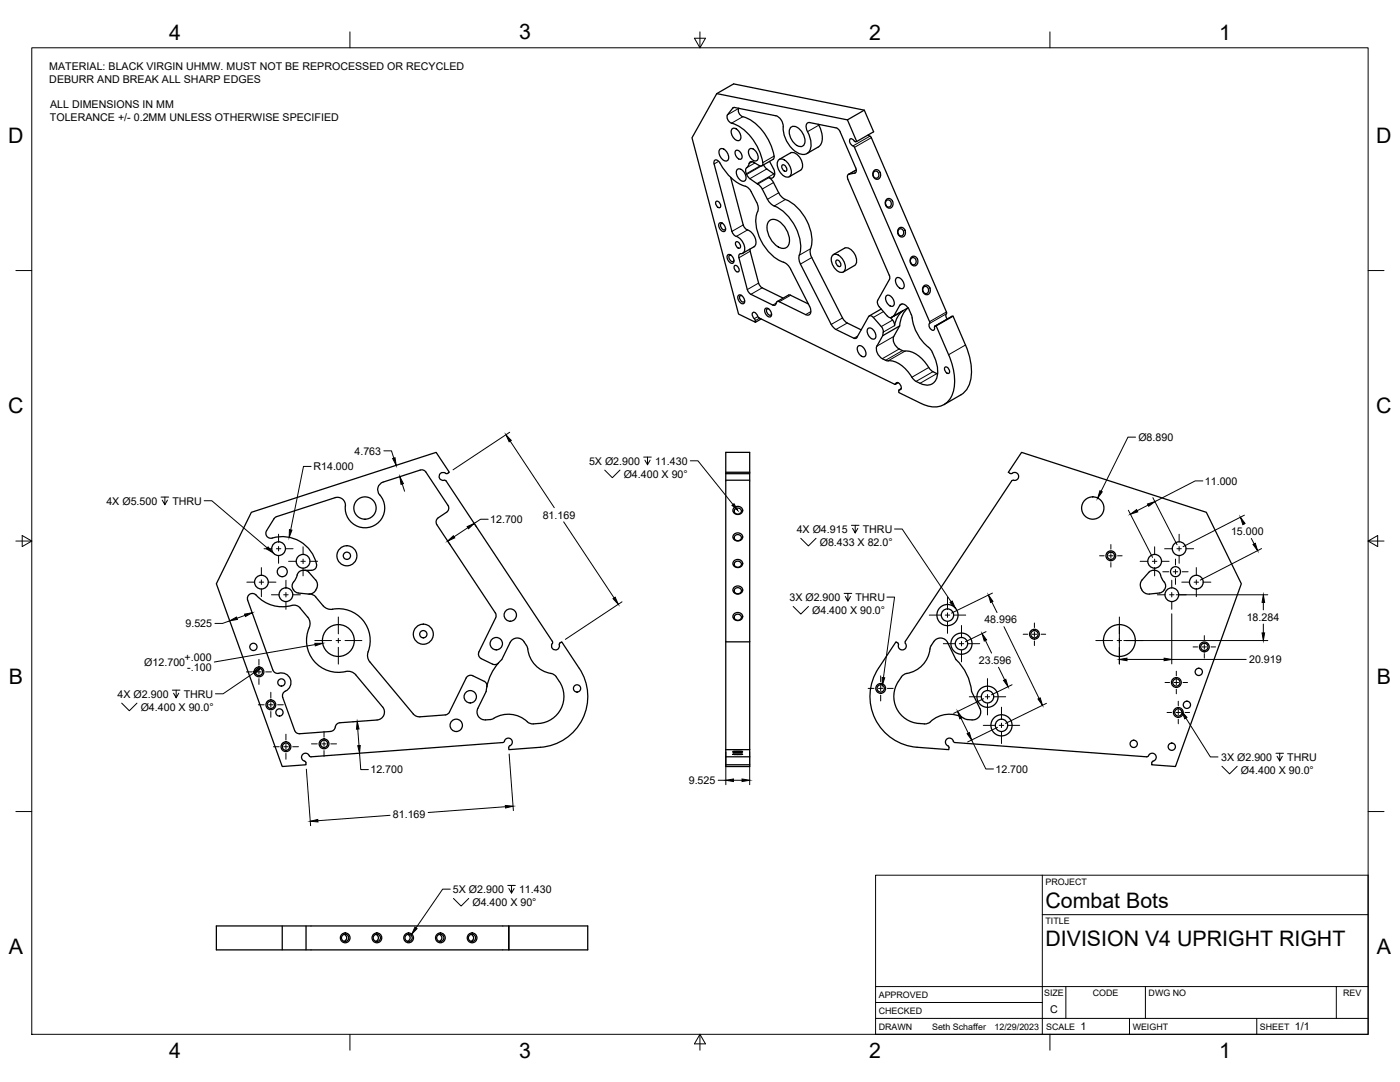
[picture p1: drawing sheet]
<svg xmlns="http://www.w3.org/2000/svg" width="559mm" height="432mm" viewBox="0 0 559 432" stroke-linecap="round" stroke-linejoin="round" font-family="sans-serif">
<!-- layer: Visible -->
<g fill="none" stroke="#000" stroke-width=".51">
<path d="M286.1 37.4l6.7-3.9 52.2 10.5 3.7 8.6-6.8 3.9M287.2 59.7a2.21 2.21 0 0 1 3.2 1.5l.4 1.1a1.36 1.36 0 0 1-.5 1.8 1.36 1.36 0 0 1-1.8-.4 3.6 3.6 0 0 1-1.3-4zM292.1 51.6a2.21 2.21 0 0 1 3.2 1.5l.4 1.1a1.36 1.36 0 0 1-.5 1.8 1.36 1.36 0 0 1-1.9-.4 3.6 3.6 0 0 1-1.2-4zM294.9 43.2a2.74 2.74 0 0 0 2.4 3.6 20.5 20.5 0 0 1 11.6 16.3l-.3 .5-4.5 2.6M294.9 43.2h.1M299 59.7a2.21 2.21 0 0 1 3.2 1.5l.4 1.1a1.36 1.36 0 0 1-.5 1.8 1.36 1.36 0 0 1-1.9-.4 3.6 3.6 0 0 1-1.2-4zM309.7 46.2a4.8 4.8 0 0 1 2.9 5.3 11.2 11.2 0 0 0 7.7 10.1 3.4 3.4 0 0 0 3.4-4.4l-.5-2.7a7 7 0 0 1-1.4-4.7l.7-.8 .8-.1 11.2 2.5 .8 1.2 6.5 15a1.08 1.08 0 0 1-.6 1.5l-2.4 .4a1.29 1.29 0 0 0-.3 2.1l16.6 38.6-.1 1.3-4.8 8.7 .5 1.8 3.4 4.1a1.58 1.58 0 0 0 2.7 0M309.7 46.2l-16.8-3.3-2.5 2.9a2.74 2.74 0 0 0 2.4 3.6 20.7 20.7 0 0 1 11.7 16.2l-.3 .5-.8 .1-2.5-1.4M315.6 50.9a3 3 0 0 1 4.3 1.5 5 5 0 0 1 .9 5.6 3 3 0 0 1-4.4-1.5 5 5 0 0 1-.8-5.6zM326.6 49.6a9.1 9.1 0 0 1 1 8.1l-1 1-4.5 2.6M340.5 58.2l.6 .6 29.9 69.6M341.5 56.6l.4-.1-3.7-8.7-52.1-10.4-9.9 17.6 18.6 70.3 6.7 3.3-.1-.9a2.73 2.73 0 0 1-.9-3l1 .1 .9 1.3"/>
<path d="M341.5 56.6l-.2-.1a1.65 1.65 0 0 0-2.1-.9 2.18 2.18 0 0 0 1.3 2.6M345 44l-6.8 3.8M346.5 53.9l1.3 1 30.1 70.1a1.64 1.64 0 0 0 .2 2.3M285 65.4a1.03 1.03 0 0 1 .3-1.5 1.03 1.03 0 0 1 1.5 .4l.3 .4a19.1 19.1 0 0 0 11.3 10l1.1 1.3 2.5 4.8a5.2 5.2 0 0 1-.2 5.3 18.7 18.7 0 0 0 11.8 19l2 2.2 7.5 14.9a2.31 2.31 0 0 1-.6 3.6l-.9-.2-10.9-5.3-.6 .1-.6 1.3h-1l-9.1-4.5-1.1-1.6-3.4-13.3a1.02 1.02 0 0 1 1.3-1.1 2.97 2.97 0 0 0 .4-4.3 5.9 5.9 0 0 0-3.4-3l-1-1.6-7.2-26.9M291.6 70.8l5.1 19M293.7 60.1a2.17 2.17 0 0 1 2.5 2.5 .95 .95 0 0 1-.7 1 .95 .95 0 0 1-1.1-.5l-1-1.7zM294.2 67.8a2.21 2.21 0 0 1 3.2 1.5l.3 1.1a1.36 1.36 0 0 1-.5 1.8 1.36 1.36 0 0 1-1.8-.4 3.6 3.6 0 0 1-1.2-4zM297.9 69.3l1.4 2M299.3 71.3l4.3 3.2 2.7 5a6.9 6.9 0 0 0 4.4 3.5 18.9 18.9 0 0 1 8.6 18l-.4 1.9 .3 1.8 12.6 24.8M300.9 64.8a1.15 1.15 0 0 0-1.3-.3 1.15 1.15 0 0 0-.7 1.2 3.9 3.9 0 0 0-1.2 3l.2 .6M304.8 65.8l1.2 1.6 3.2 2.2M307.2 64.4l1.5 2.8"/>
<path d="M308.7 67.2l.5 2.1-.4 1.3M308.8 70.6l-1 .5-.9-.2 1.5 1.4 2.4 4.7a6.9 6.9 0 0 0 4.4 3.4 18.9 18.9 0 0 1 8.6 18.1l-.5 1.8 .4 1.9 12.6 24.7M310.8 63.8a3.3 3.3 0 0 1 4.2 2.1 3.3 3.3 0 0 1-.2 4.7 5 5 0 0 1-4.6-5.2zM311 63.6l4.5-2.6a4.3 4.3 0 0 1 4.7 3.8l.1 1.9-.4 .9-4.9 2.9M312.2 65.9a1.54 1.54 0 0 1 1.6 .7 1.54 1.54 0 0 1-.1 1.8 1.8 1.8 0 0 1-1.5-2.5zM341.8 67.8l-3.2 1.8M348.8 68.6a1.29 1.29 0 0 1 2 .9 1.29 1.29 0 0 1-1.6 1.4l-.7-1.1zM348.8 68.1a1.88 1.88 0 0 1 2.6 .7 1.88 1.88 0 0 1-.7 2.6 1.95 1.95 0 0 1-2.2-.9 1.95 1.95 0 0 1 .3-2.4zM353.8 79.6a1.88 1.88 0 0 1 2.6 .7 1.88 1.88 0 0 1-.7 2.6 1.95 1.95 0 0 1-2.2-.9 1.95 1.95 0 0 1 .3-2.4zM285.8 80.4a1.54 1.54 0 0 1 1.6 .8 1.54 1.54 0 0 1-.1 1.7 1.8 1.8 0 0 1-1.5-2.5zM287.1 89.1a2.12 2.12 0 0 1 2.5 2.3 .93 .93 0 0 1-.6 1 .93 .93 0 0 1-1.1-.4l-1-1.7zM288.4 89.2l-.3-.1a1.46 1.46 0 0 0-.2 1.8 1.46 1.46 0 0 0 1.6 .7l.1-.4"/>
<path d="M293.7 96.6a1.54 1.54 0 0 1 1.6 .7 1.54 1.54 0 0 1-.1 1.8 1.8 1.8 0 0 1-1.5-2.5zM296.7 89.8a3.6 3.6 0 0 0 2.7 2.4 5 5 0 0 1 1.9 6l-4.8 2.9M299.4 99.4l3.8 14.5 1 1 8.4 4.1M307.2 88a4.3 4.3 0 0 1 5.5 1.9 7.8 7.8 0 0 1 1.8 8.3 3.5 3.5 0 0 1-5.3-.8 8.9 8.9 0 0 1-2.8-8.3zM353.7 80.1a1.29 1.29 0 0 1 2 .9 1.29 1.29 0 0 1-1.6 1.5l-.7-1.2zM358.7 91.7a1.29 1.29 0 0 1 2 .8 1.29 1.29 0 0 1-1.6 1.5l-.7-1.1zM358.7 91.2a1.88 1.88 0 0 1 2.6 .7 1.88 1.88 0 0 1-.7 2.5 1.95 1.95 0 0 1-2.2-.9 1.95 1.95 0 0 1 .3-2.3zM290.5 101.7a2.12 2.12 0 0 1 2.5 2.4 .93 .93 0 0 1-.7 1 .93 .93 0 0 1-1.1-.4l-1-1.7zM291.8 101.9l-.4-.1a1.46 1.46 0 0 0-.2 1.7 1.46 1.46 0 0 0 1.6 .7l.2-.3M293.2 106a1.54 1.54 0 0 1 1.5 .8 1.54 1.54 0 0 1-.1 1.7 1.8 1.8 0 0 1-1.4-2.5zM294.7 117.9a2.12 2.12 0 0 1 2.5 2.4 .93 .93 0 0 1-.6 .9 .93 .93 0 0 1-1.1-.4l-1-1.7zM296 118l-.3-.1a1.46 1.46 0 0 0-.2 1.8 1.46 1.46 0 0 0 1.6 .7l.1-.4"/>
<path d="M332.4 101.8a3.3 3.3 0 0 1 4.2 2.1 3.3 3.3 0 0 1-.2 4.7 5 5 0 0 1-4.6-5.1zM332.6 101.6l4.5-2.6a4.3 4.3 0 0 1 4.6 3.8l.2 1.9-.4 1-4.9 2.9M333.8 103.9a1.54 1.54 0 0 1 1.5 .8 1.54 1.54 0 0 1-.1 1.7 1.8 1.8 0 0 1-1.4-2.5zM353.7 118.1a2.09 2.09 0 0 1 3 1.8l.2 .6a1.24 1.24 0 0 1-.5 1.7 1.24 1.24 0 0 1-1.7-.5l-1.2-2.1zM357.7 111.1a2.09 2.09 0 0 1 3 1.7l.2 .6a1.24 1.24 0 0 1-.5 1.7 1.24 1.24 0 0 1-1.7-.4l-1.2-2.2zM363.7 103.2a1.29 1.29 0 0 1 2 .8 1.29 1.29 0 0 1-1.7 1.5l-.6-1.1zM363.7 102.7a1.88 1.88 0 0 1 2.6 .7 1.88 1.88 0 0 1-.7 2.5 1.95 1.95 0 0 1-2.2-.9 1.95 1.95 0 0 1 .3-2.3zM368.6 114.7a1.29 1.29 0 0 1 2 .8 1.29 1.29 0 0 1-1.6 1.5l-.7-1.1zM368.7 114.2a1.88 1.88 0 0 1 2.5 .7 1.88 1.88 0 0 1-.7 2.6 1.95 1.95 0 0 1-2.1-1 1.95 1.95 0 0 1 .3-2.3zM302.4 126.1l.6 .7 54.3 26.6a1.01 1.01 0 0 1 .9-.8 1.01 1.01 0 0 1 1 .8 1.29 1.29 0 0 1 .6 1.3 1.29 1.29 0 0 1-1 1v1l8.9 4.3a8.6 8.6 0 0 0 11.3-1.5 17.2 17.2 0 0 0 .8-14.9l-1.2-3M303.8 127.3l-2.3 1.3M305.5 123.1a2.12 2.12 0 0 1 2.5 2.4 .93 .93 0 0 1-.7 1 .93 .93 0 0 1-1.1-.4l-.9-1.7z"/>
<path d="M306.8 123.3l-.4-.1a1.46 1.46 0 0 0-.2 1.7 1.46 1.46 0 0 0 1.6 .7l.2-.3M310.2 120.4l4.5-2.6 .5-.1 7.5 3.6M331.8 129.5l.8 1.2 1.1 .8 7.8 3.6 .5-.4 4.7-8.4a1.1 1.1 0 0 1 1.9 .4l3.2 3.6a3.6 3.6 0 0 1 .6 3.6M336.3 126.9l1.5 1.8 5.9 2.9M342.4 138.3a2.09 2.09 0 0 1 3 1.7l.2 .6a1.24 1.24 0 0 1-.5 1.7 1.24 1.24 0 0 1-1.7-.5l-1.2-2.1zM346.4 131.2a2.09 2.09 0 0 1 3 1.8l.1 .5a1.24 1.24 0 0 1-.4 1.7 1.24 1.24 0 0 1-1.7-.4l-1.2-2.1zM350 138.1a4.5 4.5 0 0 0 2.2 5M351.5 123.5l-4.5 2.6M351.8 123.4l-.3 .1M356.7 126.1l5.8-3.2a9.8 9.8 0 0 0-3.4 7.2M359.1 130.1l-2.4 4.2a4.5 4.5 0 0 0 2.2 5l1.6 .7a9.8 9.8 0 0 1 8.7 4.5l2.1 3 1.1 .8M359.1 130.1l-6.8 3.9-2.3 4.2"/>
<path d="M359.1 121.9l-2.4 4.2M359.1 121.9a1.85 1.85 0 0 1 3 .5l.7 .9a18.6 18.6 0 0 1 2 6.8 21.7 21.7 0 0 0 6.8 9.6l.5 .9M360.3 124.1a9.1 9.1 0 0 0-3.3 5.9l-.2-1.4-1.3-1.8M360.3 124.1l-4.5 2.6M371 129.1a1.89 1.89 0 0 0 1.7 2.6l.4-1.5 .6-.2 4.9 11.6M371 128.4v.7M379.9 126.3l-6.8 3.9M379.9 126.3l.5-.1 5 11.5a21.2 21.2 0 0 1 1.1 16.6 7.6 7.6 0 0 1-3 3.3M380.4 126.2l-6.7 3.8M352.2 143.2l1.3 .6M353.5 143.8l.3 .1a9.6 9.6 0 0 1 8.6 4.5l1.6 2.1M358.5 152.7l-1.1 .7"/>
<path d="M359.7 155.1l-.8 .5M364 150.5l1.7 1.7M372.2 140.6a12.6 12.6 0 0 1 1.3 11.1 4.3 4.3 0 0 1-6.3 1.3l-1.5-.8M372.4 148.3l1.8 .9M377.2 146.6a1.54 1.54 0 0 1 1.5 .7 1.54 1.54 0 0 1-.1 1.7 1.8 1.8 0 0 1-1.4-2.4zM383.5 157.6l-6.7 3.9M133.7 198.6l-23.2 7.6-1.1 .8M133.7 198.6a3.2 3.2 0 0 1 4.2 3.4M289.7 188.5h9.5M289.7 189h9.5M289.7 191.6h9.5M299.2 188.5v-8h-9.5v118.7"/>
<path d="M299.2 188.5v110.7M109.4 207l-3 4.8a1.99 1.99 0 0 0 .1 2.2 1.99 1.99 0 0 0 2.2 .7 13.8 13.8 0 0 1 17.7 11.2 2 2 0 0 1-2 1.7M137.8 202a7.9 7.9 0 0 0 10.6 8.1 7.9 7.9 0 0 0 2.8-13 3.2 3.2 0 0 1 1.8-4.7l14.7-4.8 .9-.1 1.1 .6 9.3 14 .1 1.1-.5 .9-3.7 2.5-.6 .8-.2 1 .3 1M174.4 209.4l23.3 35.2 .3 1.1-.2 .9M293.1 213.1a1.76 1.76 0 0 1 2.7-.1 1.76 1.76 0 0 1-.3 2.7 1.75 1.75 0 0 1-2.4-.2 1.75 1.75 0 0 1 0-2.4zM293.1 202.6a1.76 1.76 0 0 1 2.7-.2 1.76 1.76 0 0 1-.3 2.7 1.75 1.75 0 0 1-2.4-.2 1.75 1.75 0 0 1 0-2.3zM293.3 213.8a1.33 1.33 0 0 1 2-.3 1.33 1.33 0 0 1 0 2 1.35 1.35 0 0 1-1.7 0 1.35 1.35 0 0 1-.3-1.7zM293.3 203.3a1.33 1.33 0 0 1 2-.3 1.33 1.33 0 0 1 0 2 1.35 1.35 0 0 1-1.7-.1 1.35 1.35 0 0 1-.3-1.6zM102.2 237.5a14.2 14.2 0 0 0 14.9 4l1.8 .4 .9 .7M102.2 237.5a2 2 0 0 0-2.5-.4 2 2 0 0 0-.8 2.4l10 27.9 .6 .9 .8 .4a4.7 4.7 0 0 1 5.3 1.7 3.9 3.9 0 0 1-2.1 5.7l-.7 1.2 .1 1 4.7 13.2M121.7 227.6h2.7M121.7 227.6l1.3 .5 2.9 3.3a3.6 3.6 0 0 1-2.4 5.7"/>
<path d="M121.7 227.6a2.87 2.87 0 0 0-3.4 2.9l-.2 .4a3.9 3.9 0 0 0-1.3 3.9 3 3 0 0 0 2.2 1.9l4.5 .4M123.5 237.1l.9 .1 1.3 .7 3.3 3.9M293.1 234.3a1.76 1.76 0 0 1 2.7-.1 1.76 1.76 0 0 1-.3 2.7 1.75 1.75 0 0 1-2.4-.2 1.75 1.75 0 0 1 0-2.4zM293.1 223.7a1.76 1.76 0 0 1 2.7-.1 1.76 1.76 0 0 1-.3 2.7 1.75 1.75 0 0 1-2.4-.2 1.75 1.75 0 0 1 0-2.4zM293.3 235a1.33 1.33 0 0 1 2-.3 1.33 1.33 0 0 1 0 2 1.35 1.35 0 0 1-1.7 0 1.35 1.35 0 0 1-.3-1.7zM293.3 224.4a1.33 1.33 0 0 1 2-.3 1.33 1.33 0 0 1 0 2 1.35 1.35 0 0 1-1.7 0 1.35 1.35 0 0 1-.3-1.7zM458.6 228.4l-2.7 3a3.6 3.6 0 0 0-.3 3.7 3.6 3.6 0 0 0 3.2 2l4-.4a2.97 2.97 0 0 0 2.3-2.3 2.97 2.97 0 0 0-1.1-3l-.2-.5a3.8 3.8 0 0 0-2.4-3.2 2.94 2.94 0 0 0-2.8 .7M119.8 242.7l3 3.6a4.5 4.5 0 0 1 .2 5.3 12.8 12.8 0 0 0 15.6 16.3l1.9 .3 1.1 .7 11.1 13.2a3.2 3.2 0 0 1 .5 3.3 3.2 3.2 0 0 1-2.7 1.9M129 241.7l2 1.3 1.8 .1M132.8 243.1a12.8 12.8 0 0 1 14 17.6v1.8l.8 1.6 17.4 20.8 1.6 1.1 11.1-.7 1.2-.5 7.2-14.2M197.8 246.6l-6.6 13.6-.2 1 .6 1.3 5 2.5 1.3 .2 1.1-.6M203.6 256.4l-3.3 6.8-1.3 1.4"/>
<path d="M203.6 256.4a3.2 3.2 0 0 1 5.5-.4l1 1.6M210.1 257.6l.6 1.4M210.7 259a11.6 11.6 0 0 0 10.2 10.1 5.9 5.9 0 0 1 2.4 2.9M289.7 256.1h9.5M293.1 244.9a1.76 1.76 0 0 1 2.7-.1 1.76 1.76 0 0 1-.3 2.7 1.75 1.75 0 0 1-2.4-.3 1.75 1.75 0 0 1 0-2.3zM293.3 245.6a1.33 1.33 0 0 1 2-.3 1.33 1.33 0 0 1 0 2 1.35 1.35 0 0 1-1.7 0 1.35 1.35 0 0 1-.3-1.7zM361.4 255.9l42.5-64.1a2.77 2.77 0 0 0 2.5-.9 1.71 1.71 0 0 0-.6-2.2 1.71 1.71 0 0 0-2.2 .3l-1.1-.5 5.3-8 73.7 23.9 14 28.6-26.3 72.9-9.5-.7 .1-1a2.55 2.55 0 0 0 1.6-2.5 1.72 1.72 0 0 0-1.7-1.1 1.72 1.72 0 0 0-1.6 1.3l-77.2-5.6a2.77 2.77 0 0 0-2-1.7 1.6 1.6 0 0 0-1.5 1.3 1.6 1.6 0 0 0 .9 1.7M361.4 255.9l-.1 .3a2.55 2.55 0 0 1-.3 2.9 1.71 1.71 0 0 1-2-.2 1.71 1.71 0 0 1-.4-2l-1-.8-7 10.6a20.3 20.3 0 0 0 15.5 31.5l12.6 1 .1-1.1-.5-.5M371.2 259a11.6 11.6 0 0 1-10.3 10.1 11 11 0 0 0-3.7 11.8 11 11 0 0 0 9.6 7.8M371.7 257.6l-.5 1.4M378.2 256.4l3.4 6.8a20.3 20.3 0 0 1 6.2 12.7l3.3 6.8a3.2 3.2 0 0 1-3.1 4.6l-2.2-.2a12.1 12.1 0 0 0-12.5-.5l-1.9 1.4M378.2 256.4a3.2 3.2 0 0 0-5.5-.4l-1 1.6"/>
<path d="M186 270.6l.7-.8 1.5-.3 5 2.4M193.3 271.9l.9 .9 .1 1.3M199 264.6a20.3 20.3 0 0 0-4.9 11.3l-3.4 6.8a3.2 3.2 0 0 0 3.1 4.6l2.2-.2a11.8 11.8 0 0 1 14.5 .9M223.3 272a11 11 0 0 1 .1 11.7 11 11 0 0 1-10.5 5.2l-1.1-.1-1.3-.8M135.7 288.4a2.7 2.7 0 0 0-2.2 2.6l-.6 .6-.9 .3-12.4 .9-1.2-.3-.8-1M150.5 287.3l-14.8 1.1M203.5 297.6l-.4 .5v1.1l12.7-1M203.5 297.6a1.61 1.61 0 0 0 .3-2.7 1.61 1.61 0 0 0-2.5 1.1l-.6 .3-76.8 5.7a2.52 2.52 0 0 0-2.7-1.2 1.73 1.73 0 0 0-.8 1.8 1.73 1.73 0 0 0 1.6 1.4l.2 1.2-9.6 .7-26.2-72.9 13.9-28.6 73.8-23.9 5.2 8-.8 .5a2.53 2.53 0 0 0-3 .2 1.71 1.71 0 0 0 .2 2.1 1.71 1.71 0 0 0 2 .4l42.9 64.5a2.55 2.55 0 0 0 .2 2.9 1.71 1.71 0 0 0 2-.2 1.71 1.71 0 0 0 .5-2l.9-.8 7 10.6a20.3 20.3 0 0 1-15.4 31.5M289.7 299.2v2.8M289.7 299.2h9.5M292.6 299.1h3.8M299.2 299.2v2.8"/>
<path d="M366.8 288.7l2.2 .2M371.4 288l-.9 .6-1.5 .3M289.7 302v3.9h9.5v-3.9M289.7 305.2h9.5M289.7 302h9.5M292.5 301h3.9zM292.5 300.1h3.9zM86.4 369.5h148.2v9.6h-148.2zM112.6 369.5v9.6M122.2 369.5v9.6M137.3 372.9a1.45 1.45 0 0 1 1.1 1.4 1.45 1.45 0 0 1-1.1 1.4M150 372.9a1.45 1.45 0 0 1 1 1.4 1.45 1.45 0 0 1-1 1.4"/>
<path d="M162.7 372.9a1.45 1.45 0 0 1 1 1.4 1.45 1.45 0 0 1-1 1.4M175.3 372.9a1.45 1.45 0 0 1 1.1 1.4 1.45 1.45 0 0 1-1.1 1.4M188 372.9a1.45 1.45 0 0 1 1 1.4 1.45 1.45 0 0 1-1 1.4M203.1 369.5v9.6"/>
<circle cx="111.2" cy="219" r="2.74"/>
<circle cx="145.7" cy="202.7" r="4.5"/>
<circle cx="436.2" cy="202.7" r="4.5"/>
<circle cx="470.7" cy="219" r="2.74"/>
<circle cx="104.3" cy="232.3" r="2.74"/>
<circle cx="112.7" cy="228.1" r="2"/>
<circle cx="114.1" cy="237.3" r="2.74"/>
<circle cx="121" cy="224" r="2.74"/>
<circle cx="138.5" cy="221.8" r="1.45"/>
<circle cx="138.5" cy="221.8" r="4"/>
<circle cx="443.4" cy="221.8" r="1.45"/>
<circle cx="443.4" cy="221.8" r="1.96"/>
<circle cx="460.9" cy="224" r="2.74"/>
<circle cx="467.7" cy="237.3" r="2.74"/>
<circle cx="469.2" cy="228.1" r="2"/>
<circle cx="477.5" cy="232.3" r="2.74"/>
<circle cx="101.1" cy="258.2" r="1.45"/>
<circle cx="135.1" cy="255.6" r="6.4"/>
<circle cx="169" cy="253.1" r="1.45"/>
<circle cx="169" cy="253.1" r="4"/>
<circle cx="198.1" cy="256.9" r="2.47"/>
<circle cx="203.7" cy="245.5" r="2.47"/>
<circle cx="378.2" cy="245.5" r="2.47"/>
<circle cx="378.2" cy="245.5" r="4.2"/>
<circle cx="383.8" cy="256.9" r="2.47"/>
<circle cx="383.8" cy="256.9" r="4.2"/>
<circle cx="412.9" cy="253.1" r="1.45"/>
<circle cx="412.9" cy="253.1" r="1.96"/>
<circle cx="446.8" cy="255.6" r="6.4"/>
<circle cx="480.7" cy="258.2" r="1.45"/>
<circle cx="480.7" cy="258.2" r="1.96"/>
<circle cx="103.4" cy="268.1" r="1.96"/>
<circle cx="103.4" cy="268.1" r="1.45"/>
<circle cx="112.3" cy="272.4" r="1.45"/>
<circle cx="187.7" cy="278.1" r="2.47"/>
<circle cx="230.3" cy="274.7" r="1.45"/>
<circle cx="351.5" cy="274.7" r="1.45"/>
<circle cx="351.5" cy="274.7" r="1.96"/>
<circle cx="394.2" cy="278.1" r="2.47"/>
<circle cx="394.2" cy="278.1" r="4.2"/>
<circle cx="469.5" cy="272.4" r="1.45"/>
<circle cx="469.5" cy="272.4" r="1.96"/>
<circle cx="478.5" cy="268.1" r="1.45"/>
<circle cx="108.1" cy="281.3" r="1.96"/>
<circle cx="108.1" cy="281.3" r="1.45"/>
<circle cx="111.5" cy="284.3" r="1.45"/>
<circle cx="114.1" cy="298" r="1.96"/>
<circle cx="114.1" cy="298" r="1.45"/>
<circle cx="129.3" cy="296.9" r="1.96"/>
<circle cx="129.3" cy="296.9" r="1.45"/>
<circle cx="182.1" cy="289.5" r="2.47"/>
<circle cx="399.7" cy="289.5" r="2.47"/>
<circle cx="399.7" cy="289.5" r="4.2"/>
<circle cx="452.5" cy="296.9" r="1.45"/>
<circle cx="467.7" cy="298" r="1.45"/>
<circle cx="470.3" cy="284.3" r="1.45"/>
<circle cx="470.3" cy="284.3" r="1.96"/>
<circle cx="473.7" cy="281.3" r="1.45"/>
<circle cx="137.7" cy="374.3" r="1.45"/>
<circle cx="137.8" cy="374.3" r="1.95"/>
<circle cx="150.4" cy="374.3" r="1.45"/>
<circle cx="150.4" cy="374.3" r="1.95"/>
<circle cx="163.1" cy="374.3" r="1.45"/>
<circle cx="163.1" cy="374.3" r="1.95"/>
<circle cx="175.7" cy="374.3" r="1.45"/>
<circle cx="175.8" cy="374.3" r="1.95"/>
<circle cx="188.4" cy="374.3" r="1.45"/>
<circle cx="188.4" cy="374.3" r="1.95"/>
</g>
<!-- layer: Visible Narrow -->
<g fill="none" stroke="#000" stroke-width=".4">
<path d="M292.9 42.9l-.4 .2M294.9 43.2l-4.5 2.6M296.5 46.6l-4.5 2.6M326.8 50l-4.5 2.6M347.2 54.4l-6.7 3.8M347.8 54.9l-6.7 3.9M286.9 64.4l-1.9 1M300.3 64.5l-1.3 .8M301.3 65l-3.3 2M303.4 66.2l-5.5 3.1M303.9 66.3l-5.9 3.3M306 67.4l-6.7 3.9"/>
<path d="M306.9 70.9l-4.5 2.6M308.7 72.9l-4.5 2.5M308.9 69.4l-6.8 3.9M308.9 62.3l-4.4 2.6M310.8 76.9l-4.5 2.6M313.5 79.6l-4.5 2.6M341.5 68.9l-.3 .2M341.8 67.8l-3 1.7M296.7 89.8l-4.6 2.6M298.3 91.8l-4.4 2.6M323.5 99.3l-4.5 2.6M299.4 100.3l-4.5 2.6"/>
<path d="M302.8 113l-4.5 2.6M304.2 114.9l-4.5 2.6M315.6 117.8l-4.5 2.6M324 102.8l-4.5 2.6M302.5 126.4l-1.4 .8M303.2 127l-1.7 1M309.8 121l-1.3 .8M323.6 124.4l-2 1.2M336.3 126.9l-4.5 2.6M338.2 128.9l-4.5 2.6M342.3 134.1l-1.5 .9M352.6 124.4l-4 2.3"/>
<path d="M356.3 127.7l-4.5 2.6M356.7 134.3l-6.7 3.9M357 130l-4.5 2.5M358.9 139.3l-6.7 3.9M360.2 121.3l-1.1 .6M360.2 139.9l-6.7 3.9M360.3 124.1l-4.5 2.6M377.7 125.2l-6.7 3.9M377.8 124.5l-6.8 3.9M379.9 126.3l-6.7 3.9M385.4 137.7l-6.8 3.9M358.3 152.7l-.8 .5"/>
<path d="M359.6 155.2l-.5 .4M361.2 140.1l-6.7 3.9M370.7 146.7l-6.7 3.9M372.4 148.3l-6.7 3.9M374 149.1l-6.8 3.9"/>
</g>
<!-- layer: Border -->
<g fill="none" stroke="#000" stroke-width=".4">
<path d="M12.7 19.1h533.4v393.7h-533.4zM139.7 12.7v6.4M277.2 15.3h4.4l-2.2 3.8zM279.4 12.7v6.4M419.1 12.7v6.4M6.3 108h6.4M546.1 108h6.3M6.3 215.9h6.4M8.9 213.7l3.8 2.2-3.8 2.2zM546.1 215.9l3.8 2.2v-4.4l-3.8 2.2h6.3M6.3 323.9h6.4M546.1 323.9h6.3"/>
<path d="M139.7 412.8v6.3M279.4 412.8l2.2 3.8h-4.4zM279.4 412.8v6.3M419.1 412.8v6.3"/>
</g>
<!-- layer: Titleblock -->
<path d="M349.5 349.3h196.6v63.5h-196.6zM416 349.3v63.5M416 365h130.1M349.5 393.7h196.6M425.4 393.7v12.7M457.2 393.7v12.7M533.4 393.7v12.7M349.5 406.4h196.6M349.5 400.1h66.5M450.8 406.4v6.4M501.6 406.4v6.4" fill="none" stroke="#000" stroke-width=".4"/>
<!-- layer: FD_Dimensions -->
<g fill="none" stroke="#000" stroke-width=".4">
<path d="M153.2 179.9h3.1l.9 2.9M203.4 172.5l-22.6 15M203.6 176l17.6 26.6M453.3 174.5h-3.1l-10.7 21.6M124.2 186.1h-3.1l-5.1 25.4M160.5 193.1l1 2.9M460.2 198.6l9.6 18.8M480.1 191.9h-3l-16.1 8.3M178.6 215.8l1.1 1.6M186.7 210.6l-5.5 3.6M189.2 208.8l1 1.6M194.9 207.2h-3.1l-2.5 1.7"/>
<path d="M225 208.3l20.1 30.3M450.4 203.6l9.6 18.8M458.3 201.6l-4.4 2.2M496.5 209.1v.1M496.7 205.6l-24.5 12.6M499.4 214.9l1.2 2.1M503.6 218.9l-24.5 12.6M396.1 236.7l-16.3 8M469.5 237.4h36.5M91.7 247.8l-2.9 1h-3M97.8 245.6l-3.2 1.1M125.8 257.2l-40.3 7"/>
<path d="M248.3 240.2l-22.6 15M393.3 255.6l2.5 5M393.6 252.1l-8.2 4M395.9 240.2l2.1 4.3M400.7 250.1l14 28.6M446.8 250.1v14.8M448.6 255.6h57.4M467.7 244.9v20M504.3 240.4v3M504.3 249v3.6M392.6 278.8l-12 5.9M398.5 266.3l2.5 5"/>
<path d="M404 273.3l-8.2 4M449.8 263.2h14.9M467.7 263.2h29.7M141.1 288l-.3 .1M142.8 291l.5 6.5M289.7 300v13.2M299.2 300v13.2M383.6 286.6l2.9 6M387.8 295.3l5.7 11.6h3M398.1 290.3l-11.9 5.8M417.7 280.7l-16.4 8M122.3 307l1.7 22.5"/>
<path d="M142 300.7h-.3M143.5 300.6l.5 6.5h3M203.2 300.9l1.7 22.6M286.7 311.4h3M292.8 311.4h3.4M155.7 325.4l-28.8 2.1M201.7 321.9l-30.8 2.4"/>
</g>
<g fill="#000" stroke="#000" stroke-width=".4">
<path d="M202 173.5l2.1 2.3-.9 .5zM156.7 183l1-.3 .4 3zM159.6 190.2l1.4 2.8-.9 .3zM439 195.8l.9 .5-1.8 2.5zM115.5 211.4l1 .2-1.1 2.8zM178.7 215.9l2.3-2.1 .5 .9zM186.5 210.2l2.8-1.3-2.3 2.1zM451.2 205.2l2.5-1.8 .4 .9zM458 201.1l3-.9-2.5 1.8zM495.1 206.4l1.9 2.5-.9 .5zM500.1 217.3l.9-.5 1 3zM244.7 238.9l.8-.6 1.3 2.9z"/>
<path d="M394.5 237.5l1.8 2.5-.9 .4zM91.7 247.8l2.7-1.5 .3 .9zM97.6 245.1l3.1-.6-2.7 1.5zM125.7 256.7h3.1l-2.9 1zM392 252.9l1.8 2.5-.9 .4zM504.3 237.4l.5 3h-1.1zM503.7 252.6h1.1l-.5 3zM400.6 271.5l.9-.4 .9 2.9zM414.3 279l.9-.5 .9 3zM446.8 263.2l3-.5v1zM464.7 262.7l3 .5-3 .5zM142.6 287.9l.7 3-1 .1z"/>
<path d="M142.8 297.6l1-.1-.3 3.1zM382.2 283.9l1.8 2.5-.9 .5zM386 292.8l.9-.4 .9 2.9zM289.7 311.4l3.1-.5v1zM296.2 310.9l3 .5-3 .5zM123.8 327.7l3-.7 .1 1zM201.7 321.4l3.1 .3-3 .8z"/>
</g>
<!-- layer: Hole Notes -->
<g fill="none" stroke="#000" stroke-width=".4">
<path d="M64.3 198.4h3M65.8 198.4v3l-1-1.8M66.8 199.6l-1 1.8M81.5 199.8h3l22.2 18.9M319.6 214.8l3.1 3.1 3-3.1M339.8 209.6h3.1M341.4 209.6v3.1l-1.1-1.8M342.4 210.9l-1 1.8M357 211.1h3.1l19.5 29M336.9 236.8h3.1M338.4 236.8v3.1l-1-1.9M339.5 238l-1.1 1.9"/>
<path d="M354 238.3h3.1l-4.5 32.1M316.6 242l3 3.1 3.1-3.1M68.8 275.4h3M70.3 275.4v3.1l-1-1.9M71.4 276.6l-1.1 1.9M101.4 268.5l-12.4 8.4h-3M48.6 280.6l3 3.1 3.1-3.1M473.4 286.6l9.7 15.5h3.1M487.7 305.8l3.1 3 3-3M509.3 300.6h3M510.8 300.6v3.1l-1.1-1.9M511.8 301.8l-1 1.9"/>
</g>
<path d="M107 218.3l2 2.3-2.7-1.6zM379.2 240.4l.8-.5 1.3 2.8zM101.1 268.1l2.8-1.3-2.2 2.1zM352.1 270.4l1 .1-.9 3zM471.7 284l2.1 2.3-.9 .6z" fill="#000" stroke="#000" stroke-width=".4"/>
<!-- layer: Smart Centers -->
<g fill="none" stroke="#000" stroke-width=".4">
<path d="M105.4 219h3.1M110.3 219h1.8M111.2 213.2v3.1M111.2 218.1v1.8M113.9 219h3.1M121 218.2v3.1M443.4 217.3v1.8M460.9 218.2v3.1M464.8 219h3.2M469.8 219h1.7M470.6 213.2v3.1M470.6 218.1v1.8"/>
<path d="M473.3 219h3.1M98.5 232.3h3.2M103.4 232.3h1.8M104.3 226.5v3.2M104.3 231.4v1.8M104.3 235v3.1M107 232.3h3.1M108.3 237.4h3.1M111.2 221.7v3.1M113.2 237.4h1.8M114.1 231.6v3.1M114.1 236.5v1.8"/>
<path d="M115.2 224h3.1M116.8 237.4h3.1M120.1 224h1.8M121 223.1v1.8M121 226.7v3.1M123.7 224h3.1M378.2 238.2v4.6M438.9 221.8h1.8M442.5 221.8h1.8M443.4 220.9v1.8M443.4 224.5v1.8M446.1 221.8h1.8"/>
<path d="M455.1 224h3.1M460 224h1.8M460.9 223.1v1.8M460.9 226.7v3.1M461.9 237.4h3.1M463.5 224h3.1M464.1 228.2h2.4M466.8 237.4h1.8M467.7 231.6v3.1M467.7 236.5v1.8M468.3 228.2h1.8M469.2 223.1v2.4"/>
<path d="M469.2 227.3v1.8M469.2 230.8v2.4M470.4 237.4h3.1M470.6 221.7v3.1M471.7 232.3h3.1M471.8 228.2h2.4M476.6 232.3h1.8M477.5 226.5v3.2M477.5 231.4v1.8M477.5 235v3.1M480.2 232.3h3.1M114.1 240v3.2"/>
<path d="M125.6 255.6h6.8M134.2 255.6h1.7M135 246.2v6.8M135 254.7v1.8M135 258.3v6.7M137.7 255.6h6.7M370.9 245.5h4.6M376.5 256.9h4.6M377.3 245.5h1.8M378.2 244.6v1.8M378.2 248.2v4.6M380.9 245.5h4.5"/>
<path d="M382.9 256.9h1.8M383.8 249.6v4.6M383.8 256v1.8M383.8 259.6v4.5M386.4 256.9h4.6M408.4 253.1h1.8M412 253.1h1.8M412.9 248.6v1.8M412.9 252.2v1.8M412.9 255.8v1.8M415.6 253.1h1.8M437.4 255.6h6.7"/>
<path d="M445.9 255.6h1.8M446.8 246.2v6.8M446.8 254.7v1.8M446.8 258.3v6.7M449.5 255.6h6.7M467.7 240v3.2M476.2 258.2h1.8M479.8 258.2h1.8M480.7 253.7v1.8M480.7 257.3v1.8M483.4 258.2h1.8M98.4 268.1h2.3"/>
<path d="M102.5 268.1h1.8M103.4 263.1v2.4M103.4 267.2v1.8M103.4 270.8v2.3M106 268.1h2.4M108.1 276.3v2.3M346.5 274.7h2.3M350.6 274.7h1.8M351.5 269.7v2.4M351.5 273.8v1.8M351.5 277.4v2.3M354.2 274.7h2.3"/>
<path d="M386.9 278.1h4.6M393.3 278.1h1.7M394.1 270.8v4.6M394.1 277.2v1.8M396.8 278.1h4.6M465 272.4h1.8M468.6 272.4h1.8M469.5 267.9v1.8M469.5 271.5v1.8M469.5 275v1.9M470.3 279.8v1.9M472.2 272.4h1.8"/>
<path d="M480.7 260.8v1.9M103.1 281.3h2.3M107.2 281.3h1.8M108.1 280.4v1.8M108.1 284v2.3M109.1 298h2.3M110.8 281.3h2.3M113.2 298h1.8M114.1 293v2.3M114.1 297.1v1.8M116.8 298h2.3M124.3 296.9h2.3"/>
<path d="M128.4 296.9h1.8M129.3 291.9v2.3M129.3 296v1.8M129.3 299.6v2.3M132 296.9h2.3M392.5 289.5h4.6M394.1 280.8v4.5M398.8 289.5h1.8M399.7 282.2v4.6M399.7 288.6v1.8M399.7 292.1v4.6M402.4 289.5h4.6"/>
<path d="M465.8 284.3h1.8M469.4 284.3h1.8M470.3 283.4v1.8M470.3 287v1.8M473 284.3h1.8M114.1 300.7v2.3"/>
</g>
<!-- layer: Leaders -->
<path d="M241.4 187.6l3 3 3.1-3M256.9 182.4h3.1M258.4 182.4v3.1l-1-1.9M259.5 183.6l-1.1 1.9M275.5 183.9h3.1l14 17.4M179.7 354.8h-3l-10.6 15.5M181 358.5l3 3.1 3.1-3.1M202.6 353.4h3.1M204.2 353.4v3l-1.1-1.8M205.2 354.6l-1 1.8" fill="none" stroke="#000" stroke-width=".4"/>
<path d="M292.2 201.7l.8-.7 1.5 2.7zM165.6 370l.9 .6-2.2 2.2z" fill="#000" stroke="#000" stroke-width=".4"/>
<g font-size="8.5">
<text x="67.5" y="15.8">4</text>
<text x="207.2" y="15.7">3</text>
<text x="346.9" y="15.8">2</text>
<text x="486.6" y="15.8">1</text>
<text x="3.3" y="57">D</text>
<text x="549.3" y="57">D</text>
<text x="3.3" y="165">C</text>
<text x="549.3" y="165">C</text>
<text x="3.5" y="272.9">B</text>
<text x="549.6" y="272.9">B</text>
<text x="417.3" y="362.5">Combat Bots</text>
<text x="417.3" y="377.5">DIVISION V4 UPRIGHT RIGHT</text>
<text x="3.5" y="380.9">A</text>
<text x="549.6" y="380.9">A</text>
<text x="67.5" y="422.2">4</text>
<text x="207.2" y="422.1">3</text>
<text x="346.9" y="422.2">2</text>
<text x="486.6" y="422.2">1</text>
</g>
<g font-size="4.3">
<text x="19.7" y="27.9">MATERIAL: BLACK VIRGIN UHMW. MUST NOT BE REPROCESSED OR RECYCLED</text>
<text x="19.7" y="33">DEBURR AND BREAK ALL SHARP EDGES</text>
<text x="20" y="43.2">ALL DIMENSIONS IN MM</text>
<text x="19.9" y="48.4">TOLERANCE +/- 0.2MM UNLESS OTHERWISE SPECIFIED</text>
<text x="454.4" y="175.9">Ø8.890</text>
<text x="141.5" y="181.4">4.763</text>
<text x="235.1" y="185.5">5X Ø2.900</text>
<text x="261.4" y="185.5">11.430</text>
<text x="125.1" y="187.6">R14.000</text>
<text x="248.9" y="190.6">Ø4.400 X 90°</text>
<text x="480.9" y="193.4">11.000</text>
<text x="42.5" y="201.4">4X Ø5.500</text>
<text x="68.8" y="201.4">THRU</text>
<text x="195.7" y="208.7">12.700</text>
<text x="216.6" y="206.9">81.169</text>
<text x="318" y="212.7">4X Ø4.915</text>
<text x="344.4" y="212.7">THRU</text>
<text x="491.4" y="213.5">15.000</text>
<text x="327.2" y="217.9">Ø8.433 X 82.0°</text>
<text x="315.1" y="239.9">3X Ø2.900</text>
<text x="341.4" y="239.9">THRU</text>
<text x="324.1" y="245.1">Ø4.400 X 90.0°</text>
<text x="74" y="250.3">9.525</text>
<text x="392.9" y="248.8">48.996</text>
<text x="497.6" y="247.7">18.284</text>
<text x="73.7" y="263.6">+.000</text>
<text x="57.6" y="265.7">Ø12.700</text>
<text x="74.8" y="267.8">-.100</text>
<text x="390.7" y="264.9">23.596</text>
<text x="498.6" y="264.7">20.919</text>
<text x="46.9" y="278.5">4X Ø2.900</text>
<text x="73.3" y="278.5">THRU</text>
<text x="56.2" y="283.7">Ø4.400 X 90.0°</text>
<text x="487.4" y="303.7">3X Ø2.900</text>
<text x="513.8" y="303.7">THRU</text>
<text x="147.8" y="308.6">12.700</text>
<text x="397.3" y="308.4">12.700</text>
<text x="495.3" y="308.8">Ø4.400 X 90.0°</text>
<text x="274.9" y="312.9">9.525</text>
<text x="156.8" y="326.3">81.169</text>
<text x="180.8" y="356.4">5X Ø2.900</text>
<text x="207.2" y="356.4">11.430</text>
<text x="188.6" y="361.6">Ø4.400 X 90°</text>
<text x="419.2" y="404.2">C</text>
<text x="431.3" y="411.1">1</text>
<text x="516.9" y="411.1">1/1</text>
</g>
<g font-size="3.5">
<text x="417.3" y="353.1">PROJECT</text>
<text x="417.3" y="368.8">TITLE</text>
<text x="350.8" y="398.2">APPROVED</text>
<text x="416.8" y="397.5">SIZE</text>
<text x="436.2" y="397.5">CODE</text>
<text x="458.4" y="397.5">DWG NO</text>
<text x="536.1" y="397.5">REV</text>
<text x="350.8" y="404.5">CHECKED</text>
<text x="350.8" y="410.9">DRAWN</text>
<text x="372" y="410.9">Seth Schaffer</text>
<text x="397" y="410.9">12/29/2023</text>
<text x="417.5" y="410.9">SCALE</text>
<text x="452.1" y="410.9">WEIGHT</text>
<text x="502.9" y="410.9">SHEET</text>
</g>
</svg>
